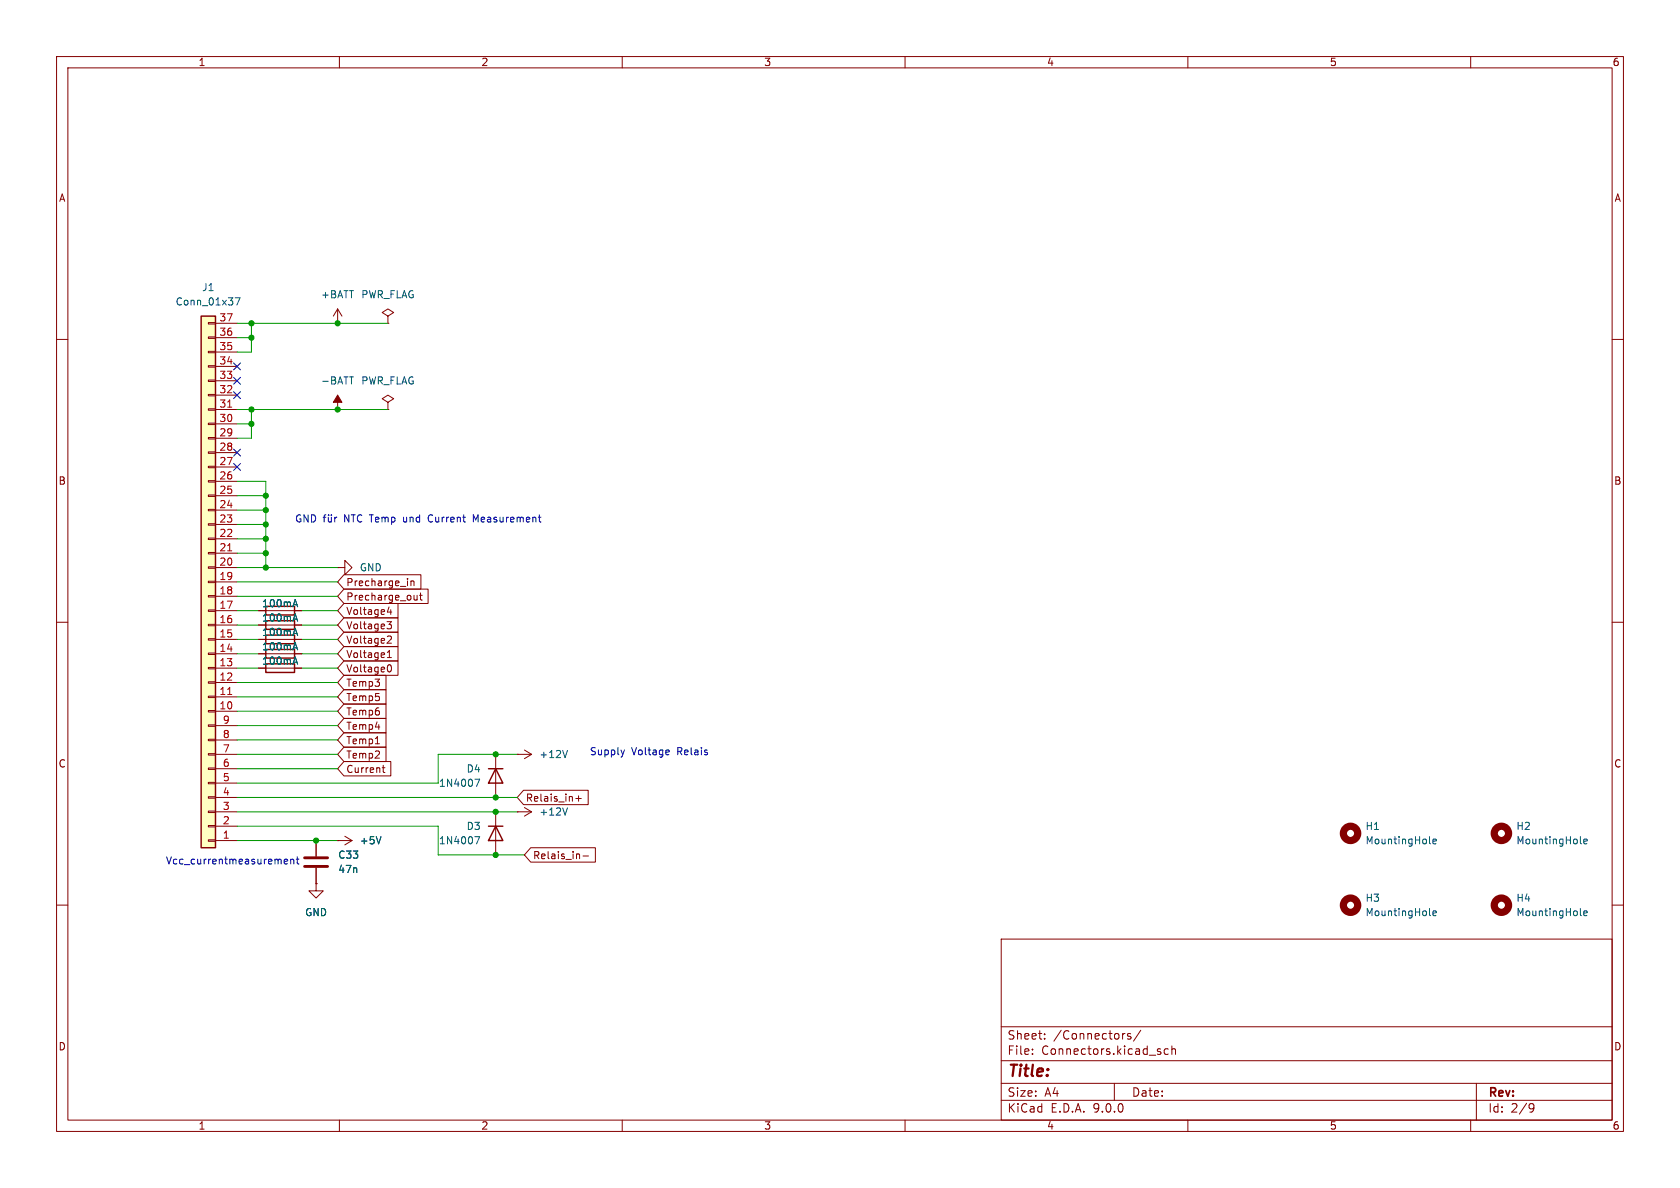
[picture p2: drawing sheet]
<svg xmlns="http://www.w3.org/2000/svg" width="297mm" height="210mm" viewBox="0 0 297 210" stroke-linecap="round" stroke-linejoin="round" font-family="sans-serif">
<g fill="none" stroke="#840000" stroke-width=".18">
<path d="M10 10h277v190h-277zM12 12h273v186h-273zM60 10v2M110 10v2M160 10v2M210 10v2M260 10v2M59.7 57.2h.1M59.7 54.6l-.8 1.3M59.7 54.6l.8 1.3M59.7 54.6v2.6M10 60h2"/>
<path d="M68.6 71.1l1-.6-1-.6-1 .6 1 .6v1.3M68.6 72.4h.1M285 60h2M10 110h2M45.7 108h7.6M45.7 110.5h7.6M59.7 100.3h1.3v-1.2l1.2 1.2-1.2 1.3v-1.3M59.7 100.3h.1M285 110h2M91.4 133.4h.1M91.4 133.4h2.6M92.7 132.6l1.3 .8"/>
<path d="M94 133.4l-1.3 .7M91.4 143.5h.1M91.4 143.5h2.6M92.7 142.7l1.3 .8M94 143.5l-1.3 .8M10 160h2M177 166h108v32h-108zM285 160h2M60 198v2M110 198v2M160 198v2M177 194.5h108"/>
<path d="M177 191.5h108M177 187.5h108M177 181.5h108M182.5 186.3v.1M182.5 185.5v.1M184.7 183.6v.1M184.7 182.8v.1M197 191.5v3M198.7 182.7h.2M199.9 182.8l-.4-.1-.2 .2 .1 .2 .5 .2v.3h-.6M201.7 182.1l-1.3 2M205.2 186v.3"/>
<path d="M206.5 185.5l-.4-.1-.3 .3v.4l.2 .2h.5M207.2 185.5l.2-.1 .3 .1 .1 .9M207.2 184.9v1.5M210 198v2M260 198v2M261 191.5v6.5M270.6 195.1l.5 .1a.99 .99 0 0 1-.4 1.4h-.2M271.2 195.7l-.3 .3h-.3"/>
</g>
<path d="M51.9 106.9h.6M51.9 109.4h.6M52.2 106l.4 1.3M52.2 108.5l.4 1.3M100.3 132.7l-.4 1.2M100.3 142.8l-.4 1.3" fill="none" stroke="#006464" stroke-width=".18"/>
<path d="M47 107.2h5.1v1.5h-5.1zM47 109.7h5.1v1.6h-5.1z" fill="none" stroke="#840000" stroke-width=".25"/>
<path d="M35.6 55.9h2.5v94h-2.5z" fill="#ffffc2"/>
<path d="M35.6 55.9h2.5v94h-2.5zM47 112.3h5.1v1.5h-5.1zM47 114.8h5.1v1.5h-5.1zM47 117.3h5.1v1.6h-5.1zM86.4 135.9h2.5M87.6 135.9l1.3 2.5h-2.5zM86.4 146.1h2.5M87.6 146.1l1.3 2.5h-2.5z" fill="none" stroke="#840000" stroke-width=".25"/>
<g fill="none" stroke="#840000" stroke-width=".18">
<path d="M36.8 59.6h1.3v.2h-1.3zM36.8 57h1.3v.3h-1.3zM38.1 59.7h3.8M38.1 57.2h3.8M68.6 55.9l1-.7-1-.6-1 .6 1 .7v1.3M68.6 57.2h.1M36.8 79.9h1.3v.2h-1.3zM36.8 77.3h1.3v.3h-1.3zM36.8 74.8h1.3v.3h-1.3zM36.8 72.3h1.3v.2h-1.3zM36.8 69.7h1.3v.3h-1.3zM36.8 67.2h1.3v.2h-1.3z"/>
<path d="M36.8 64.6h1.3v.3h-1.3zM36.8 62.1h1.3v.3h-1.3zM38.1 77.5h3.8M38.1 74.9h3.8M38.1 72.4h3.8M38.1 69.9h3.8M38.1 67.3h3.8M38.1 64.8h3.8M38.1 62.2h3.8M59.7 72.4h.1M59.7 69.9v2.5M36.8 97.7h1.3v.2h-1.3z"/>
<path d="M36.8 95.1h1.3v.3h-1.3zM36.8 92.6h1.3v.2h-1.3zM36.8 90h1.3v.3h-1.3zM36.8 87.5h1.3v.3h-1.3zM36.8 85h1.3v.2h-1.3zM36.8 82.4h1.3v.3h-1.3zM38.1 97.8h3.8M38.1 95.3h3.8M38.1 92.7h3.8M38.1 90.2h3.8M38.1 87.6h3.8M38.1 85.1h3.8"/>
<path d="M38.1 82.6h3.8M38.1 80h3.8M36.8 118h1.3v.2h-1.3zM36.8 115.4h1.3v.3h-1.3zM36.8 112.9h1.3v.3h-1.3zM36.8 110.4h1.3v.2h-1.3zM36.8 107.8h1.3v.3h-1.3zM36.8 105.3h1.3v.2h-1.3zM36.8 102.7h1.3v.3h-1.3zM36.8 100.2h1.3v.3h-1.3zM38.1 118.1h3.8M38.1 115.6h3.8"/>
<path d="M38.1 113h3.8M38.1 110.5h3.8M38.1 108h3.8M38.1 105.4h3.8M38.1 102.9h3.8M38.1 100.3h3.8M45.7 118.1h7.6M45.7 115.6h7.6M45.7 113h7.6M45.7 110.5h1.3M45.7 108h1.3M52.1 110.5h1.2"/>
<path d="M52.1 108h1.2M60.8 101.6h13.6v2.5h-13.6l-1.1-1.2zM60.8 104.1h14.9v2.6h-14.9l-1.1-1.3zM60.8 109.2h9.6v2.6h-9.6l-1.1-1.3zM60.8 114.3h9.6v2.5h-9.6l-1.1-1.2zM60.8 111.8h9.6v2.5h-9.6l-1.1-1.3zM60.8 116.8h9.6v2.6h-9.6l-1.1-1.3zM60.8 119.4h7.4v2.5h-7.4l-1.1-1.2zM60.8 106.7h9.6v2.5h-9.6l-1.1-1.2zM68.4 109.9h.8l-.4 .5 .3 .1 .1 .4-.2 .3h-.4M68.5 116.2h.7M68.5 115.3l.3-.3v1.2"/>
<path d="M68.5 112.5l.5-.1 .2 .4-.8 .9h.8M68.6 117.6l.2-.1a.68 .68 0 0 1 .4 .6 .68 .68 0 0 1-.4 .7l-.2-.1M68.8 107.3l-.3 .9h.8M69.1 107.8v.8M72.6 102.7v.8M72.6 102.8l.2-.1 .3 .1 .1 .7M73.7 105.2v.9M73.7 106l-.1 .1-.3-.1M74.2 105.2h.4M74.3 104.8v1.1l.3 .2M36.8 138.3h1.3v.3h-1.3zM36.8 135.8h1.3v.2h-1.3z"/>
<path d="M36.8 133.2h1.3v.3h-1.3zM36.8 130.7h1.3v.2h-1.3zM36.8 128.1h1.3v.3h-1.3zM36.8 125.6h1.3v.3h-1.3zM36.8 123.1h1.3v.2h-1.3zM36.8 120.5h1.3v.3h-1.3zM38.1 138.4h3.8M38.1 135.9h3.8M38.1 133.4h3.8M38.1 130.8h3.8M38.1 128.3h3.8M38.1 125.7h3.8"/>
<path d="M38.1 123.2h3.8M38.1 120.7h3.8M60.8 124.5h7.4v2.5h-7.4l-1.1-1.3zM60.8 134.6h8.3v2.6h-8.3l-1.1-1.3zM60.8 132.1h7.4v2.5h-7.4l-1.1-1.2zM60.8 121.9h7.4v2.6h-7.4l-1.1-1.3zM60.8 127h7.4v2.5h-7.4l-1.1-1.2zM60.8 129.5h7.4v2.6h-7.4l-1.1-1.3zM66.4 131.5h.7M67.6 135.7h.5M67.8 135.3v1.1l.3 .2M87.6 133.4v7.6"/>
<path d="M92.6 139.7h11.4v2.5h-11.4l-1.2-1.2zM36.8 148.5h1.3v.2h-1.3zM36.8 145.9h1.3v.3h-1.3zM36.8 143.4h1.3v.2h-1.3zM36.8 140.8h1.3v.3h-1.3zM38.1 148.6h3.8M38.1 146.1h3.8M38.1 143.5h3.8M38.1 141h3.8M55.9 156.2v1.3h1.2l-1.2 1.3-1.3-1.3h1.3M55.9 156.2h.1M55.9 148.6v2.8"/>
<path d="M55.9 153.4v2.8M59.7 148.6h.1M59.7 148.6h2.5M61 147.8l1.2 .8M62.2 148.6l-1.2 .8M87.6 143.5v7.6M93.8 149.9h11.5v2.5h-11.5l-1.1-1.3zM101.8 141.2h1M102.3 140.7v.9M103.1 151.3h.9"/>
</g>
<path d="M40.2 72h.8M40.2 97.4h.8M40.2 122.8h.8" fill="none" stroke="#a90000" stroke-width=".18"/>
<g fill="none" stroke="#006464" stroke-width=".18">
<path d="M41.6 52.6h.8l-.5 1.3M61.8 66.6h.7M51.9 112h.6M51.9 114.5h.6M51.9 117.1h.6M51.9 106.9h.6M51.9 109.4h.6M52.2 111.1l.4 1.2M52.2 113.6l.4 1.3M52.2 116.1l.4 1.3M52.2 106l.4 1.3M52.2 108.5l.4 1.3"/>
<path d="M84 137.7h.8l-.5 1.3M67.4 147.9l-.5 1.3M84 147.9h.8l-.5 1.3M252.7 149l.2 .2M253.3 148.7l.6-.1v-.2l-.4-.1-.2 .2 .1 .6h.5M279.4 149l.2 .2M280 148.7l.6-.1-.1-.2-.3-.1-.2 .2 .1 .6h.4M252.7 161.7l.2 .2M253.3 161.4l.6-.1v-.2l-.4-.1-.2 .2 .1 .6h.5M279.4 161.7l.2 .2M280 161.4l.6-.1-.1-.2-.3-.1-.2 .2 .1 .6h.4"/>
</g>
<g fill="none" stroke="#840000" stroke-width="1.3">
<circle cx="238.8" cy="147.3" r="1.27"/>
<circle cx="265.4" cy="147.3" r="1.27"/>
<circle cx="238.8" cy="160" r="1.27"/>
<circle cx="265.4" cy="160" r="1.27"/>
</g>
<path d="M53.8 151.6h4.1M53.8 153.2h4.1" fill="none" stroke="#840000" stroke-width=".51"/>
<path d="M59.7 69.9l.8 1.2h-1.6z" fill="#840000" stroke="#840000" stroke-width=".18"/>
<g fill="none" stroke="#009600" stroke-width=".18">
<path d="M41.9 57.2h26.7M41.9 59.7h2.5M44.4 57.2v5h-2.5M41.9 72.4h26.7M41.9 74.9h2.5M44.4 72.4v5.1h-2.5M41.9 85.1h5.1v15.2M41.9 87.6h5.1M41.9 90.2h5.1M41.9 92.7h5.1M41.9 95.3h5.1M41.9 97.8h5.1"/>
<path d="M41.9 110.5h3.8M41.9 108h3.8M41.9 100.3h17.8M41.9 102.9h17.8M41.9 105.4h17.8M41.9 113h3.8M41.9 118.1h3.8M41.9 115.6h3.8M53.3 110.5h6.4M53.3 108h6.4M53.3 113h6.4M53.3 118.1h6.4"/>
<path d="M53.3 115.6h6.4M41.9 133.4h17.8M41.9 125.7h17.8M41.9 120.7h17.8M41.9 123.2h17.8M41.9 135.9h17.8M41.9 128.3h17.8M41.9 130.8h17.8M91.4 133.4h-13.9v5h-35.6M41.9 143.5h49.5M41.9 141h49.5M41.9 146.1h35.6v5h15.2"/>
<path d="M41.9 148.6h17.8"/>
</g>
<path d="M41.3 69.2l1.2 1.3M41.3 66.7l1.2 1.2M41.3 79.4l1.2 1.2M41.3 64.2l1.2 1.2M42.5 69.2l-1.2 1.3M42.5 66.7l-1.2 1.2M42.5 79.4l-1.2 1.2M42.5 64.2l-1.2 1.2M41.3 81.9l1.2 1.3M42.5 81.9l-1.2 1.3" fill="none" stroke="#000084" stroke-width=".18"/>
<g fill="none" stroke="#0000c2" stroke-width=".18">
<path d="M53.1 91.1a.59 .59 0 0 0-.7 .5 .59 .59 0 0 0 .7 .6l.1-.5h-.2M54.5 91v1.3l-.8-1.3v1.3M55.1 91a.64 .64 0 0 1 .7 .6 .64 .64 0 0 1-.7 .7zM57.1 91.4h.5M57.6 91l-.3 .2v1.1M58 91.4l.1 .8 .3 .1 .2-.1M58.1 91v.1M58.6 91v.1M58.6 91.4v.9M59.2 91.4v.9M59.5 91.4l-.3 .3M75.9 91.1l-.2 .5 .2 .6"/>
<path d="M84.1 91.9l-.4-.9v1.3M110.4 132.6l-.3 .8M118.1 132.6l.2 .3-.6 .1M118.3 133.4h-.2M50.2 152.3l.7-.1-.1-.3h-.4l-.2 .2 .1 .6h.5M51.4 152l.2-.1h.3v.8M51.4 151.9v.8M52.4 151.9h.5M52.5 151.5v1l.4 .2"/>
</g>
<g fill="#009600" stroke="#009600" stroke-width=".18">
<circle cx="87.6" cy="141" r=".46"/>
<circle cx="87.6" cy="133.4" r=".46"/>
<circle cx="87.6" cy="143.5" r=".46"/>
<circle cx="87.6" cy="151.1" r=".46"/>
<circle cx="59.7" cy="72.4" r=".46"/>
<circle cx="44.4" cy="74.9" r=".46"/>
<circle cx="44.4" cy="72.4" r=".46"/>
<circle cx="44.4" cy="59.7" r=".46"/>
<circle cx="44.4" cy="57.2" r=".46"/>
<circle cx="47" cy="87.6" r=".46"/>
<circle cx="47" cy="90.2" r=".46"/>
<circle cx="47" cy="92.7" r=".46"/>
<circle cx="59.7" cy="57.2" r=".46"/>
<circle cx="55.9" cy="148.6" r=".46"/>
<circle cx="47" cy="100.3" r=".46"/>
<circle cx="47" cy="95.3" r=".46"/>
<circle cx="47" cy="97.8" r=".46"/>
</g>
<text font-size="2.8" fill="#840000" x="178" y="190.9">Title:</text>
<g font-size="2.1" fill="#840000">
<text x="178" y="184">Sheet:</text>
<text x="186.2" y="184">/Connectors/</text>
<text x="178" y="186.7">File:</text>
<text x="184.1" y="186.7">Connectors.kicad_sch</text>
<text x="178" y="196.9">KiCad</text>
<text x="178" y="194.1">Size:</text>
<text x="184.7" y="194.1">A4</text>
<text x="185.7" y="196.9">E.D.A.</text>
<text x="193.3" y="196.9">9.0.0</text>
<text x="200" y="194.1">Date:</text>
<text x="263" y="194.3">Rev:</text>
<text x="263" y="196.9">Id:</text>
<text x="267.1" y="196.9">2/9</text>
</g>
<g font-size="1.8" fill="#840000">
<text x="35" y="11.9">1</text>
<text x="85" y="11.9">2</text>
<text x="135" y="11.9">3</text>
<text x="185" y="11.9">4</text>
<text x="235" y="11.9">5</text>
<text x="285" y="11.9">6</text>
<text x="10.3" y="35.9">A</text>
<text x="285.3" y="35.9">A</text>
<text x="10.3" y="85.9">B</text>
<text x="285.3" y="85.9">B</text>
<text x="61.1" y="103.8">Precharge_in</text>
<text x="61.1" y="106.4">Precharge_out</text>
<text x="61.1" y="111.4">Voltage3</text>
<text x="61.1" y="114">Voltage2</text>
<text x="61.1" y="108.9">Voltage4</text>
<text x="61.1" y="116.5">Voltage1</text>
<text x="61.1" y="119.1">Voltage0</text>
<text x="61.1" y="124.1">Temp5</text>
<text x="61.1" y="121.6">Temp3</text>
<text x="61.1" y="126.7">Temp6</text>
<text x="61.1" y="129.2">Temp4</text>
<text x="61.1" y="131.8">Temp1</text>
<text x="10.3" y="135.9">C</text>
<text x="61.1" y="136.8">Current</text>
<text x="61.1" y="134.3">Temp2</text>
<text x="285.3" y="135.9">C</text>
<text x="92.9" y="141.9">Relais_in+</text>
<text x="94.1" y="152.1">Relais_in-</text>
<text x="10.3" y="185.9">D</text>
<text x="285.3" y="185.9">D</text>
<text x="35" y="199.9">1</text>
<text x="85" y="199.9">2</text>
<text x="135" y="199.9">3</text>
<text x="185" y="199.9">4</text>
<text x="235" y="199.9">5</text>
<text x="285" y="199.9">6</text>
</g>
<g font-size="1.8" fill="#006464">
<text x="35.6" y="51.7">J1</text>
<text x="56.7" y="52.9">+BATT</text>
<text x="63.8" y="52.9">PWR_FLAG</text>
<text x="31" y="54.2">Conn_01x37</text>
<text x="56.7" y="68.2">-BATT</text>
<text x="63.8" y="68.2">PWR_FLAG</text>
<text x="63.5" y="101.2">GND</text>
<text x="46.2" y="107.5">100mA</text>
<text x="46.2" y="110.1">100mA</text>
<text x="46.2" y="112.6">100mA</text>
<text x="46.2" y="115.2">100mA</text>
<text x="46.2" y="117.7">100mA</text>
<text x="82.4" y="136.8">D4</text>
<text x="95.3" y="134.2">+12V</text>
<text x="77.5" y="139.3">1N4007</text>
<text x="63.5" y="149.5">+5V</text>
<text x="77.5" y="149.5">1N4007</text>
<text x="82.4" y="146.9">D3</text>
<text x="95.3" y="144.4">+12V</text>
<text x="241.3" y="146.9">H1</text>
<text x="241.3" y="149.5">MountingHole</text>
<text x="268" y="146.9">H2</text>
<text x="268" y="149.5">MountingHole</text>
<text x="59.7" y="152">C33</text>
<text x="59.7" y="154.5">47n</text>
<text x="241.3" y="159.6">H3</text>
<text x="268" y="159.6">H4</text>
<text x="53.8" y="162.2">GND</text>
<text x="241.3" y="162.2">MountingHole</text>
<text x="268" y="162.2">MountingHole</text>
</g>
<g font-size="1.8" fill="#a90000">
<text x="38.7" y="59.4">36</text>
<text x="38.7" y="56.9">37</text>
<text x="38.7" y="64.5">34</text>
<text x="38.7" y="62">35</text>
<text x="38.7" y="69.6">32</text>
<text x="38.7" y="67.1">33</text>
<text x="38.7" y="77.2">29</text>
<text x="38.7" y="74.7">30</text>
<text x="38.7" y="72.1">31</text>
<text x="38.7" y="82.3">27</text>
<text x="38.7" y="79.8">28</text>
<text x="38.7" y="89.9">24</text>
<text x="38.7" y="87.4">25</text>
<text x="38.7" y="84.8">26</text>
<text x="38.7" y="95">22</text>
<text x="38.7" y="92.5">23</text>
<text x="38.7" y="100.1">20</text>
<text x="38.7" y="97.5">21</text>
<text x="38.7" y="107.7">17</text>
<text x="38.7" y="105.2">18</text>
<text x="38.7" y="102.6">19</text>
<text x="38.7" y="112.8">15</text>
<text x="38.7" y="110.2">16</text>
<text x="38.7" y="117.9">13</text>
<text x="38.7" y="115.3">14</text>
<text x="38.7" y="125.5">10</text>
<text x="38.7" y="122.9">11</text>
<text x="38.7" y="120.4">12</text>
<text x="39.3" y="130.6">8</text>
<text x="39.3" y="128">9</text>
<text x="39.3" y="135.6">6</text>
<text x="39.3" y="133.1">7</text>
<text x="39.3" y="143.3">3</text>
<text x="39.3" y="140.7">4</text>
<text x="39.3" y="138.2">5</text>
<text x="39.3" y="148.3">1</text>
<text x="39.3" y="145.8">2</text>
</g>
<g font-size="1.8" fill="#0000c2">
<text x="60.9" y="92.6">NTC Temp</text>
<text x="71.8" y="92.6">und</text>
<text x="76.4" y="92.6">Current</text>
<text x="84.5" y="92.6">Measurement</text>
<text x="104.2" y="133.7">Supply</text>
<text x="111.6" y="133.7">Voltage</text>
<text x="119.8" y="133.7">Relais</text>
<text x="29.2" y="153">Vcc_currentmeasurement</text>
</g>
</svg>
